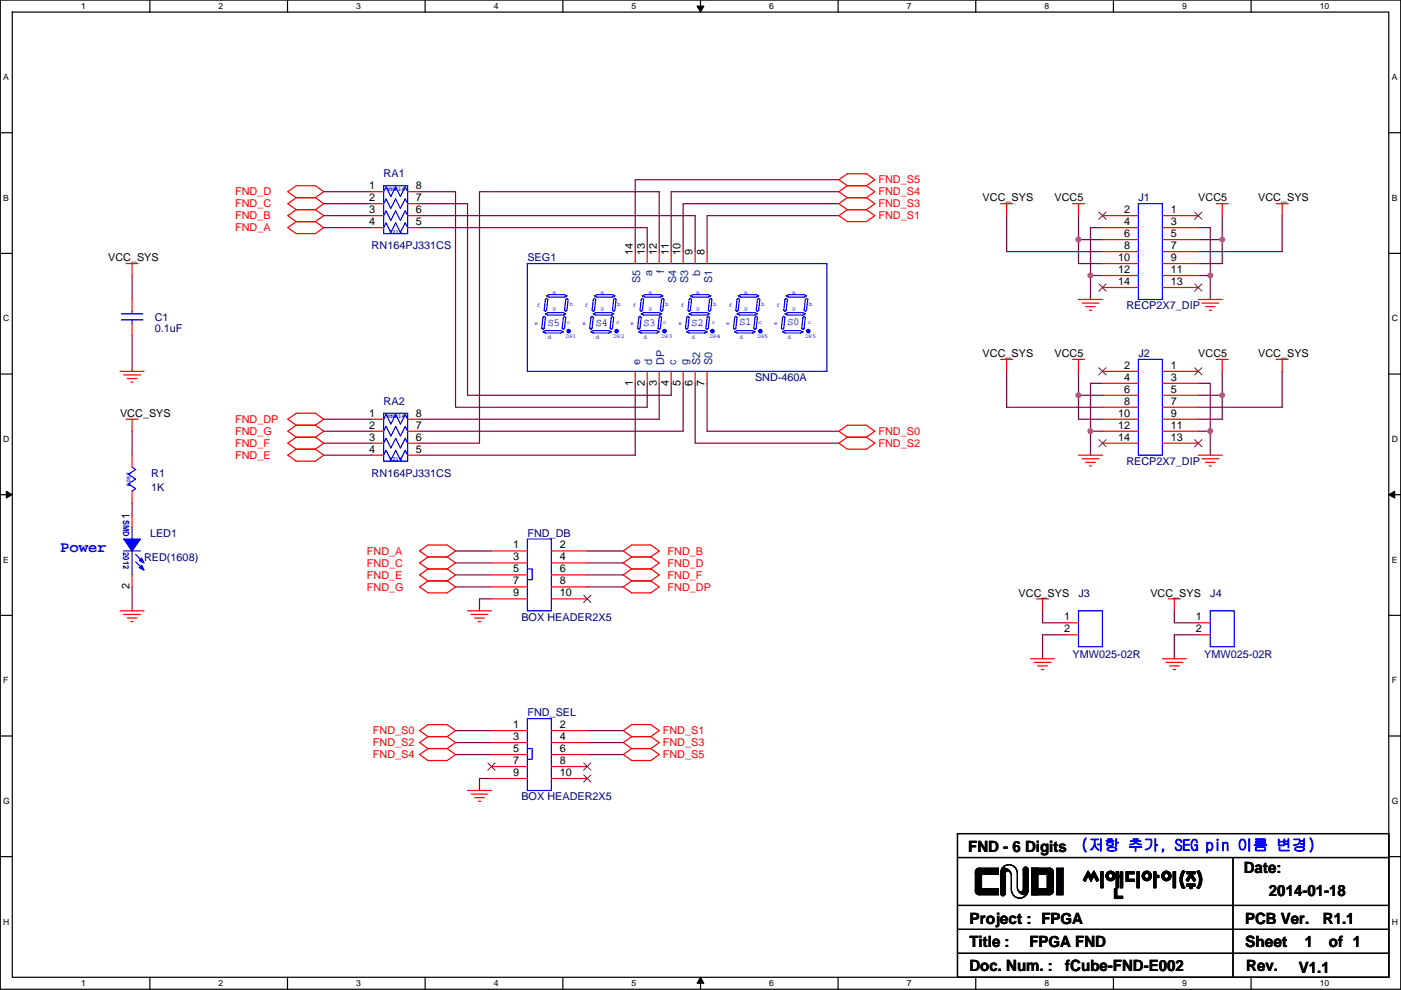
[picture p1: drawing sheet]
<svg xmlns="http://www.w3.org/2000/svg" width="297mm" height="210mm" viewBox="0 0 297 210" stroke-linecap="round" stroke-linejoin="round" font-family="sans-serif">
<path d="M.1 0h296.9v209.8h-296.9zM2.6 2.6h291.8v204.7h-291.8z" fill="none" stroke="#000" stroke-width=".25"/>
<g fill="#fff">
<path d="M17.2 .3h1v2h-1z"/>
<path d="M17.2 207.5h1v2.1h-1z"/>
</g>
<path d="M31.8 0v2.6M31.8 207.3v2.5" fill="none" stroke="#000" stroke-width=".25"/>
<g fill="#fff">
<path d="M46.4 .3h.9v2h-.9z"/>
<path d="M46.4 207.5h.9v2.1h-.9z"/>
</g>
<path d="M61 0v2.6M61 207.3v2.5" fill="none" stroke="#000" stroke-width=".25"/>
<g fill="#fff">
<path d="M75.5 .3h1v2h-1z"/>
<path d="M75.5 207.5h1v2.1h-1z"/>
</g>
<path d="M90.1 0v2.6M90.1 207.3v2.5" fill="none" stroke="#000" stroke-width=".25"/>
<g fill="#fff">
<path d="M104.7 .3h1v2h-1z"/>
<path d="M104.7 207.5h1v2.1h-1z"/>
</g>
<path d="M119.3 0v2.6M119.3 207.3v2.5" fill="none" stroke="#000" stroke-width=".25"/>
<g fill="#fff">
<path d="M133.9 .3h1v2h-1z"/>
<path d="M133.9 207.5h1v2.1h-1z"/>
</g>
<path d="M148.5 0v2.6M148.5 207.3v2.5" fill="none" stroke="#000" stroke-width=".25"/>
<path d="M147.8 1.3h1.4l-.7 1.3zM148.5 207.3l.7 1.3h-1.4z" fill="#000" stroke="#000" stroke-width=".21"/>
<g fill="#fff">
<path d="M163.1 .3h1v2h-1z"/>
<path d="M163.1 207.5h1v2.1h-1z"/>
</g>
<path d="M177.7 0v2.6M177.7 207.3v2.5" fill="none" stroke="#000" stroke-width=".25"/>
<g fill="#fff">
<path d="M192.3 .3h1v2h-1z"/>
<path d="M192.3 207.5h1v2.1h-1z"/>
</g>
<path d="M206.9 0v2.6M206.9 207.3v2.5" fill="none" stroke="#000" stroke-width=".25"/>
<g fill="#fff">
<path d="M221.5 .3h1v2h-1z"/>
<path d="M221.5 207.5h1v2.1h-1z"/>
</g>
<path d="M236.1 0v2.6M236.1 207.3v2.5" fill="none" stroke="#000" stroke-width=".25"/>
<g fill="#fff">
<path d="M250.7 .3h.9v2h-.9z"/>
<path d="M250.7 207.5h.9v2.1h-.9z"/>
</g>
<path d="M265.3 0v2.6M265.3 207.3v2.5" fill="none" stroke="#000" stroke-width=".25"/>
<g fill="#fff">
<path d="M279.8 .3h2v2h-2z"/>
<path d="M279.8 207.5h2v2.1h-2z"/>
<path d="M.7 15.3h1.2v2.1h-1.2z"/>
<path d="M295.1 15.3h1.2v2.1h-1.2z"/>
<path d="M.7 40.9h1.2v2.1h-1.2z"/>
<path d="M295.1 40.9h1.2v2.1h-1.2z"/>
</g>
<path d="M.1 28.2h2.5M294.4 28.2h2.6" fill="none" stroke="#000" stroke-width=".25"/>
<g fill="#fff">
<path d="M.7 66.5h1.3v2.1h-1.3z"/>
<path d="M295.1 66.5h1.3v2.1h-1.3z"/>
</g>
<path d="M.1 53.7h2.5M294.4 53.7h2.6" fill="none" stroke="#000" stroke-width=".25"/>
<g fill="#fff">
<path d="M.7 92.1h1.3v2h-1.3z"/>
<path d="M295.1 92.1h1.3v2h-1.3z"/>
</g>
<path d="M.1 79.3h2.5M294.4 79.3h2.6" fill="none" stroke="#000" stroke-width=".25"/>
<g fill="#fff">
<path d="M.7 117.7h1.2v2h-1.2z"/>
<path d="M295.1 117.7h1.2v2h-1.2z"/>
</g>
<path d="M.1 104.9h2.5M294.4 104.9h2.6" fill="none" stroke="#000" stroke-width=".25"/>
<path d="M1.3 104.2l1.3 .7-1.3 .7zM294.4 104.9l1.3-.7v1.4z" fill="#000" stroke="#000" stroke-width=".21"/>
<g fill="#fff">
<path d="M.7 143.3h1.1v2h-1.1z"/>
<path d="M295.1 143.3h1.1v2h-1.1z"/>
</g>
<path d="M.1 130.5h2.5M294.4 130.5h2.6" fill="none" stroke="#000" stroke-width=".25"/>
<g fill="#fff">
<path d="M.7 168.9h1.4v2h-1.4z"/>
<path d="M295.1 168.9h1.4v2h-1.4z"/>
</g>
<path d="M.1 156.1h2.5M294.4 156.1h2.6" fill="none" stroke="#000" stroke-width=".25"/>
<g fill="#fff">
<path d="M.7 194.5h1.3v2h-1.3z"/>
<path d="M295.1 194.5h1.3v2h-1.3z"/>
</g>
<g fill="none" stroke="#000" stroke-width=".25">
<path d="M203 176.8h91.4v30.5h-91.4zM.1 181.7h2.5M203 192h91.4M203 197.1h91.4M203 181.9h91.4M212.2 185.2a1.77 1.77 0 0 1 1.7-1.8 1.77 1.77 0 0 1 1.8 1.8M212.4 184.2a1.55 1.55 0 0 1 2 1.5M214.1 185l-.1-.2a.49 .49 0 0 0-.5-.1 .49 .49 0 0 0-.3 .5M214.4 185.7v3M214.4 188.7a1.77 1.77 0 0 0 1.8 1.8 1.77 1.77 0 0 0 1.8-1.8M215.7 185.2v3a1.5 1.5 0 0 0 2 1.5M217 188.7a.5 .5 0 0 1-.4 .5 .5 .5 0 0 1-.6-.2"/>
<path d="M261.4 181.9v25.4M294.4 181.7h2.6M203 202.2h91.4"/>
</g>
<g fill="none" stroke="#800040" stroke-width=".25">
<path d="M177.9 38.1h-43.2v15.3M28 58.4v5.1M68.6 40.7h10.2M68.6 45.7h10.2M68.6 48.3h10.2M68.6 43.2h10.2M89 40.7h7.6v45.7h40.6v-5.1M89 45.7h58.4v7.7M89 48.3h48.2v5.1M89 43.2h10.1v40.6h43.2v-2.5M139.8 53.4v-12.7h-38.1v53.3h-12.7M177.9 40.7h-35.6v12.7"/>
<path d="M177.9 43.2h-33.1v10.2M177.9 45.7h-28v7.7M213.4 45.7v7.7h20.3M228.7 45.7v5.1h5M228.7 50.8v5.1h5M231.2 58.4v5.1M231.2 58.4h2.5M233.7 48.3h-2.5v10.1M254.1 48.3h2.5v10.1M254.1 58.4h2.5M254.1 50.8h5M256.6 58.4v5.1"/>
<path d="M259.1 50.8v5.1h-5M259.1 45.7v5.1M271.8 45.7v7.7h-17.7M28 71.1v7.7M213.4 78.8v7.6h20.3M228.7 78.8v5M259.1 78.8v5M271.8 78.8v7.6h-17.7M28 91.5v5M68.6 94h10.2M68.6 88.9h10.2M68.6 96.5h10.2"/>
<path d="M68.6 91.5h10.2M134.7 81.3v15.2h-45.7M139.8 81.3v7.6h-50.8M144.8 81.3v10.2h-55.8M147.4 81.3v12.7h30.5M149.9 81.3v10.2h28M228.7 83.8v5.1h5M228.7 83.8h5M231.2 91.5v5M233.7 81.3h-2.5v10.2h2.5M254.1 81.3h2.5v10.2M254.1 83.8h5v5.1h-5"/>
<path d="M254.1 91.5h2.5v5M28 106.7v2.5M96.6 116.9h7.6M96.6 119.4h7.6M124.5 116.9h7.6M124.5 119.4h7.6M28 124.5v5.1M96.6 121.9h7.6M96.6 124.5h7.6M104.2 127h-2.5v2.6M124.5 121.9h7.6M124.5 124.5h7.6"/>
<path d="M221 129.6v2.5h5.1M226.1 134.6h-5.1v5.1M249 129.6v2.5h5.1M254.1 134.6h-5.1v5.1M96.6 155h7.6M96.6 157.5h7.6M124.5 157.5h7.6M124.5 155h7.6M96.6 160h7.6M104.2 165.1h-2.5v2.6M124.5 160h7.6"/>
</g>
<g fill="#f0f" stroke="#f0f" stroke-width=".25">
<circle cx="231.2" cy="58.4" r=".5"/>
<circle cx="256.6" cy="58.4" r=".5"/>
<circle cx="259.1" cy="50.8" r=".5"/>
<circle cx="228.6" cy="50.8" r=".5"/>
<circle cx="256.6" cy="91.4" r=".5"/>
<circle cx="231.2" cy="91.4" r=".5"/>
<circle cx="259.1" cy="83.8" r=".5"/>
<circle cx="228.6" cy="83.8" r=".5"/>
</g>
<g fill="none" stroke="#f00" stroke-width=".25">
<path d="M177.9 38.1l1.7-1.2h4.1l1.8 1.2-1.8 1.3h-4.1zM183.7 39.4h-4.1l-1.7 1.3 1.7 1.2h4.1M183.7 39.4l1.8 1.3-1.8 1.2M26.7 55.9h2.6M28 55.9v2.5M62.8 41.9h4.1M62.8 41.9l-1.8-1.2 1.8-1.3h4.1l1.7 1.3-1.7 1.2M62.8 47l-1.8 1.3 1.8 1.3h4.1l1.7-1.3-1.7-1.3M62.8 41.9l-1.8 1.3 1.8 1.3M62.8 44.5h4.1M62.8 47h4.1M62.8 44.5l-1.8 1.2 1.8 1.3"/>
<path d="M66.9 41.9l1.7 1.3-1.7 1.3M66.9 44.5l1.7 1.2-1.7 1.3M78.8 40.7h2.5M78.8 43.2h2.5M78.8 45.7h2.5M78.8 48.3h2.5M86.4 48.3h2.6M86.4 45.7h2.6M86.4 43.2h2.6M86.4 40.7h2.6M134.7 53.4v2.5M137.2 53.4v2.5"/>
<path d="M139.8 53.4v2.5M142.3 53.4v2.5M144.8 53.4v2.5M147.4 53.4v2.5M149.9 53.4v2.5M177.9 45.7l1.7-1.2h4.1l1.8 1.2-1.8 1.3h-4.1zM183.7 41.9h-4.1l-1.7 1.3 1.7 1.3h4.1M183.7 41.9l1.8 1.3-1.8 1.3M212.2 43.2h2.5M213.4 43.2v2.5M227.4 43.2h2.5M228.7 43.2v2.5"/>
<path d="M233.7 45.7h7.7M233.7 48.3h7.7M233.7 50.8h7.7M233.7 53.4h7.7M233.7 55.9h7.7M233.7 58.4h7.7M246.4 45.7h7.7M246.4 48.3h7.7M246.4 50.8h7.7M246.4 53.4h7.7M246.4 55.9h7.7M246.4 58.4h7.7"/>
<path d="M257.9 43.2h2.5M259.1 43.2v2.5M270.6 43.2h2.5M271.8 43.2v2.5M25.5 78.8h5M26.2 79.5h3.6M28 63.5v2.6M28 68.6v2.5M134.7 78.8v2.5M137.2 78.8v2.5M139.8 78.8v2.5M142.3 78.8v2.5"/>
<path d="M144.8 78.8v2.5M147.4 78.8v2.5M149.9 78.8v2.5M212.2 76.2h2.5M213.4 76.2v2.6M227.4 76.2h2.5M228.7 63.5h5M228.7 76.2v2.6M229.4 64.3h3.6M230.2 65h2M230.9 65.8h.6M233.7 78.8h7.7"/>
<path d="M233.7 61h7.7M246.4 78.8h7.7M246.4 61h7.7M254.1 63.5h5M254.8 64.3h3.6M255.6 65h2M256.3 65.8h.6M257.9 76.2h2.5M259.1 76.2v2.6M270.6 76.2h2.5M271.8 76.2v2.6M26.7 88.9h2.6"/>
<path d="M27 80.3h2M27.7 81h.6M28 88.9v2.6M28 96.5v2.6M62.8 95.3h4.1M62.8 92.7h4.1M62.8 90.2h4.1M62.8 95.3l-1.8 1.2 1.8 1.3h4.1l1.7-1.3-1.7-1.2M62.8 92.7l-1.8 1.3 1.8 1.3M62.8 90.2l-1.8-1.3 1.8-1.2h4.1l1.7 1.2-1.7 1.3M62.8 90.2l-1.8 1.3 1.8 1.2M66.9 92.7l1.7 1.3-1.7 1.3"/>
<path d="M66.9 90.2l1.7 1.3-1.7 1.2M78.8 88.9h2.5M78.8 91.5h2.5M78.8 94h2.5M78.8 96.5h2.5M86.4 96.5h2.6M86.4 94h2.6M86.4 91.5h2.6M86.4 88.9h2.6M177.9 91.5l1.7-1.3h4.1l1.8 1.3-1.8 1.2h-4.1zM177.9 94l1.7-1.3h4.1l1.8 1.3-1.8 1.3h-4.1zM228.7 96.5h5"/>
<path d="M229.4 97.3h3.6M230.2 98.1h2M230.9 98.8h.6M233.7 81.3h7.7M233.7 83.8h7.7M233.7 86.4h7.7M233.7 88.9h7.7M233.7 91.5h7.7M233.7 94h7.7M246.4 81.3h7.7M246.4 83.8h7.7M246.4 86.4h7.7"/>
<path d="M246.4 88.9h7.7M246.4 91.5h7.7M246.4 94h7.7M254.1 96.5h5M254.8 97.3h3.6M255.6 98.1h2M256.3 98.8h.6M28 104.2v2.5M28 109.2v2.6M90.7 118.1h4.1M90.7 118.1l-1.7-1.2 1.7-1.3h4.1l1.8 1.3-1.8 1.2M90.7 118.1l-1.7 1.3 1.7 1.3"/>
<path d="M94.8 118.1l1.8 1.3-1.8 1.3M104.2 116.9h7.6M104.2 119.4h7.6M116.9 116.9h7.6M116.9 119.4h7.6M133.9 118.1h4.1M133.9 118.1l-1.8-1.2 1.8-1.3h4.1l1.8 1.3-1.8 1.2M133.9 118.1l-1.8 1.3 1.8 1.3M138 118.1l1.8 1.3-1.8 1.3M25.5 129.6h5M26.2 130.3h3.6M27 131.1h2"/>
<path d="M27.7 131.8h.6M28 121.9v2.6M90.7 120.7h4.1M90.7 123.2h4.1M90.7 120.7l-1.7 1.2 1.7 1.3M90.7 123.2l-1.7 1.3 1.7 1.3h4.1l1.8-1.3-1.8-1.3M94.8 120.7l1.8 1.2-1.8 1.3M99.1 129.6h5.1M99.9 130.3h3.5M100.6 131.1h2.1M101.4 131.8h.5M104.2 121.9h7.6"/>
<path d="M104.2 124.5h7.6M104.2 127h7.6M116.9 121.9h7.6M116.9 124.5h7.6M116.9 127h7.6M133.9 120.7h4.1M133.9 123.2h4.1M133.9 120.7l-1.8 1.2 1.8 1.3M133.9 123.2l-1.8 1.3 1.8 1.3h4.1l1.8-1.3-1.8-1.3M138 120.7l1.8 1.2-1.8 1.3M218.5 139.7h5.1M219.8 127h2.5"/>
<path d="M221 127v2.6M226.1 132.1h2.6M226.1 134.6h2.6M246.4 139.7h5.1M247.7 127h2.5M249 127v2.6M254.1 132.1h2.5M254.1 134.6h2.5M89 155l1.7-1.3h4.1l1.8 1.3-1.8 1.2h-4.1zM90.7 156.2h4.1l1.8 1.3-1.8 1.3h-4.1M90.7 156.2l-1.7 1.3 1.7 1.3M104.2 155h7.6"/>
<path d="M104.2 157.5h7.6M116.9 155h7.6M116.9 157.5h7.6M132.1 155l1.8-1.3h4.1l1.8 1.3-1.8 1.2h-4.1zM138 156.2h-4.1l-1.8 1.3 1.8 1.3h4.1M138 156.2l1.8 1.3-1.8 1.3M219.3 140.5h3.5M220 141.2h2.1M220.8 142h.5M247.2 140.5h3.6M248 141.2h2M248.7 142h.5"/>
<path d="M89 160l1.7-1.2h4.1l1.8 1.2-1.8 1.3h-4.1zM99.1 167.7h5.1M99.9 168.4h3.5M100.6 169.2h2.1M101.4 169.9h.5M104.2 160h7.6M104.2 162.6h7.6M104.2 165.1h7.6M116.9 160h7.6M116.9 162.6h7.6M116.9 165.1h7.6M132.1 160l1.8-1.2h4.1l1.8 1.2-1.8 1.3h-4.1z"/>
</g>
<g fill="#000" stroke="#000" stroke-width=".25">
<path d="M206.8 184.9v4.1h1.3v-4.1z" fill-rule="evenodd"/>
<path d="M206.8 184.9v4.1h1.3v-4.1z" fill-rule="evenodd"/>
<path d="M206.8 184.9v4.1h1.3v-4.1z" fill-rule="evenodd"/>
<path d="M207.6 184.2v1.2h4v-1.2z" fill-rule="evenodd"/>
<path d="M207.6 188.5v1.3h4v-1.3z" fill-rule="evenodd"/>
<path d="M207.6 184.2v1.2h4v-1.2z" fill-rule="evenodd"/>
<path d="M207.6 188.5v1.3h4v-1.3z" fill-rule="evenodd"/>
<path d="M207.6 184.2v1.2h4v-1.2z" fill-rule="evenodd"/>
<path d="M207.6 188.5v1.3h4v-1.3z" fill-rule="evenodd"/>
<path d="M212.2 185h.1v.1h-.1z" fill-rule="evenodd"/>
<path d="M212.2 184.7h.1v.2h-.1z" fill-rule="evenodd"/>
<path d="M212.2 185h.1v.1h-.1z" fill-rule="evenodd"/>
<path d="M212.2 184.7h.1v.2h-.1z" fill-rule="evenodd"/>
<path d="M212.2 185h.1v.1h-.1z" fill-rule="evenodd"/>
<path d="M212.2 184.7h.1v.2h-.1z" fill-rule="evenodd"/>
<path d="M212.4 185h.2v.1h-.2z" fill-rule="evenodd"/>
<path d="M212.4 184.7h.2v.2h-.2z" fill-rule="evenodd"/>
<path d="M212.4 184.5h.2v.1h-.2z" fill-rule="evenodd"/>
<path d="M212.4 184.2h.2v.2h-.2z" fill-rule="evenodd"/>
<path d="M212.4 185h.2v.1h-.2z" fill-rule="evenodd"/>
<path d="M212.4 184.7h.2v.2h-.2z" fill-rule="evenodd"/>
<path d="M212.4 184.5h.2v.1h-.2z" fill-rule="evenodd"/>
<path d="M212.4 184.2h.2v.2h-.2z" fill-rule="evenodd"/>
<path d="M212.4 185h.2v.1h-.2z" fill-rule="evenodd"/>
<path d="M212.4 184.7h.2v.2h-.2z" fill-rule="evenodd"/>
<path d="M212.4 184.5h.2v.1h-.2z" fill-rule="evenodd"/>
<path d="M212.4 184.2h.2v.2h-.2z" fill-rule="evenodd"/>
<path d="M212.7 185h.2v.1h-.2z" fill-rule="evenodd"/>
<path d="M212.7 184.7h.2v.2h-.2z" fill-rule="evenodd"/>
<path d="M212.7 184.5h.2v.1h-.2z" fill-rule="evenodd"/>
<path d="M212.7 184.2h.2v.2h-.2z" fill-rule="evenodd"/>
<path d="M212.7 185h.2v.1h-.2z" fill-rule="evenodd"/>
<path d="M212.7 184.7h.2v.2h-.2z" fill-rule="evenodd"/>
<path d="M212.7 184.5h.2v.1h-.2z" fill-rule="evenodd"/>
<path d="M212.7 184.2h.2v.2h-.2z" fill-rule="evenodd"/>
<path d="M212.7 185h.2v.1h-.2z" fill-rule="evenodd"/>
<path d="M212.7 184.7h.2v.2h-.2z" fill-rule="evenodd"/>
<path d="M212.7 184.5h.2v.1h-.2z" fill-rule="evenodd"/>
<path d="M212.7 184.2h.2v.2h-.2z" fill-rule="evenodd"/>
<path d="M212.9 185h.2v.1h-.2z" fill-rule="evenodd"/>
<path d="M212.9 184.7h.2v.2h-.2z" fill-rule="evenodd"/>
<path d="M212.9 184.5h.2v.1h-.2z" fill-rule="evenodd"/>
<path d="M212.9 184.2h.2v.2h-.2z" fill-rule="evenodd"/>
<path d="M212.9 185h.2v.1h-.2z" fill-rule="evenodd"/>
<path d="M212.9 184.7h.2v.2h-.2z" fill-rule="evenodd"/>
<path d="M212.9 184.5h.2v.1h-.2z" fill-rule="evenodd"/>
<path d="M212.9 184.2h.2v.2h-.2z" fill-rule="evenodd"/>
<path d="M212.9 185h.2v.1h-.2z" fill-rule="evenodd"/>
<path d="M212.9 184.7h.2v.2h-.2z" fill-rule="evenodd"/>
<path d="M212.9 184.5h.2v.1h-.2z" fill-rule="evenodd"/>
<path d="M212.9 184.2h.2v.2h-.2z" fill-rule="evenodd"/>
<path d="M212.1 185.2v4.3h1.1v-4.3z" fill-rule="evenodd"/>
<path d="M212.1 185.2v4.3h1.1v-4.3z" fill-rule="evenodd"/>
<path d="M212.1 185.2v4.3h1.1v-4.3z" fill-rule="evenodd"/>
<path d="M213.2 184.5h.2v.1h-.2z" fill-rule="evenodd"/>
<path d="M213.2 184.5h.2v.1h-.2z" fill-rule="evenodd"/>
<path d="M213.2 184.5h.2v.1h-.2z" fill-rule="evenodd"/>
<path d="M213.4 184.5h.2v.1h-.2z" fill-rule="evenodd"/>
<path d="M213.4 184.5h.2v.1h-.2z" fill-rule="evenodd"/>
<path d="M213.4 184.5h.2v.1h-.2z" fill-rule="evenodd"/>
<path d="M216.5 189.3h.2v.1h-.2z" fill-rule="evenodd"/>
<path d="M216.5 189.3h.2v.1h-.2z" fill-rule="evenodd"/>
<path d="M216.5 189.3h.2v.1h-.2z" fill-rule="evenodd"/>
<path d="M216.8 189.3h.1v.1h-.1z" fill-rule="evenodd"/>
<path d="M216.8 189.3h.1v.1h-.1z" fill-rule="evenodd"/>
<path d="M216.8 189.3h.1v.1h-.1z" fill-rule="evenodd"/>
<path d="M217 189.3h.2v.1h-.2z" fill-rule="evenodd"/>
<path d="M217 189h.2v.2h-.2z" fill-rule="evenodd"/>
<path d="M217 188.8h.2v.1h-.2z" fill-rule="evenodd"/>
<path d="M217 189.5h.2v.2h-.2z" fill-rule="evenodd"/>
<path d="M217 189.3h.2v.1h-.2z" fill-rule="evenodd"/>
<path d="M217 189h.2v.2h-.2z" fill-rule="evenodd"/>
<path d="M217 188.8h.2v.1h-.2z" fill-rule="evenodd"/>
<path d="M217 189.5h.2v.2h-.2z" fill-rule="evenodd"/>
<path d="M217 189.3h.2v.1h-.2z" fill-rule="evenodd"/>
<path d="M217 189h.2v.2h-.2z" fill-rule="evenodd"/>
<path d="M217 188.8h.2v.1h-.2z" fill-rule="evenodd"/>
<path d="M217 189.5h.2v.2h-.2z" fill-rule="evenodd"/>
<path d="M217.3 189.3h.1v.1h-.1z" fill-rule="evenodd"/>
<path d="M217.3 189h.1v.2h-.1z" fill-rule="evenodd"/>
<path d="M217.3 188.8h.1v.1h-.1z" fill-rule="evenodd"/>
<path d="M217.3 189.5h.1v.2h-.1z" fill-rule="evenodd"/>
<path d="M217.3 189.3h.1v.1h-.1z" fill-rule="evenodd"/>
<path d="M217.3 189h.1v.2h-.1z" fill-rule="evenodd"/>
<path d="M217.3 188.8h.1v.1h-.1z" fill-rule="evenodd"/>
<path d="M217.3 189.5h.1v.2h-.1z" fill-rule="evenodd"/>
<path d="M217.3 189.3h.1v.1h-.1z" fill-rule="evenodd"/>
<path d="M217.3 189h.1v.2h-.1z" fill-rule="evenodd"/>
<path d="M217.3 188.8h.1v.1h-.1z" fill-rule="evenodd"/>
<path d="M217.3 189.5h.1v.2h-.1z" fill-rule="evenodd"/>
<path d="M217.5 189.3h.2v.1h-.2z" fill-rule="evenodd"/>
<path d="M217.5 189h.2v.2h-.2z" fill-rule="evenodd"/>
<path d="M217.5 188.8h.2v.1h-.2z" fill-rule="evenodd"/>
<path d="M217.5 189.5h.2v.2h-.2z" fill-rule="evenodd"/>
<path d="M217.5 189.3h.2v.1h-.2z" fill-rule="evenodd"/>
<path d="M217.5 189h.2v.2h-.2z" fill-rule="evenodd"/>
<path d="M217.5 188.8h.2v.1h-.2z" fill-rule="evenodd"/>
<path d="M217.5 189.5h.2v.2h-.2z" fill-rule="evenodd"/>
<path d="M217.5 189.3h.2v.1h-.2z" fill-rule="evenodd"/>
<path d="M217.5 189h.2v.2h-.2z" fill-rule="evenodd"/>
<path d="M217.5 188.8h.2v.1h-.2z" fill-rule="evenodd"/>
<path d="M217.5 189.5h.2v.2h-.2z" fill-rule="evenodd"/>
<path d="M217.8 188.8h.1v.1h-.1z" fill-rule="evenodd"/>
<path d="M217.8 189h.1v.2h-.1z" fill-rule="evenodd"/>
<path d="M217.8 188.8h.1v.1h-.1z" fill-rule="evenodd"/>
<path d="M217.8 189h.1v.2h-.1z" fill-rule="evenodd"/>
<path d="M217.8 188.8h.1v.1h-.1z" fill-rule="evenodd"/>
<path d="M217.8 189h.1v.2h-.1z" fill-rule="evenodd"/>
<path d="M217 184.4v4.3h1v-4.3z" fill-rule="evenodd"/>
<path d="M217 184.4v4.3h1v-4.3z" fill-rule="evenodd"/>
<path d="M217 184.4v4.3h1v-4.3z" fill-rule="evenodd"/>
<path d="M218.8 184.2v5.6h1.2v-5.6z" fill-rule="evenodd"/>
<path d="M218.8 184.2v5.6h1.2v-5.6z" fill-rule="evenodd"/>
<path d="M218.8 184.2v5.6h1.2v-5.6z" fill-rule="evenodd"/>
<path d="M218.8 184.2v1.2h3.8v-1.2z" fill-rule="evenodd"/>
<path d="M218.8 188.5v1.3h3.8v-1.3z" fill-rule="evenodd"/>
<path d="M218.8 184.2v1.2h3.8v-1.2z" fill-rule="evenodd"/>
<path d="M218.8 188.5v1.3h3.8v-1.3z" fill-rule="evenodd"/>
<path d="M218.8 184.2v1.2h3.8v-1.2z" fill-rule="evenodd"/>
<path d="M218.8 188.5v1.3h3.8v-1.3z" fill-rule="evenodd"/>
<path d="M222.1 184.9v4.1h1.2v-4.1z" fill-rule="evenodd"/>
<path d="M222.1 184.9v4.1h1.2v-4.1z" fill-rule="evenodd"/>
<path d="M222.1 184.9v4.1h1.2v-4.1z" fill-rule="evenodd"/>
<path d="M224.1 184.2v5.6h1.3v-5.6z" fill-rule="evenodd"/>
<path d="M224.1 184.2v5.6h1.3v-5.6z" fill-rule="evenodd"/>
<path d="M224.1 184.2v5.6h1.3v-5.6z" fill-rule="evenodd"/>
<circle cx="207.6" cy="189" r=".76"/>
<circle cx="207.6" cy="184.9" r=".76"/>
<circle cx="212.6" cy="189.5" r=".5"/>
<circle cx="217.5" cy="184.4" r=".5"/>
<circle cx="222.5" cy="189" r=".76"/>
<circle cx="222.5" cy="184.9" r=".76"/>
</g>
<g fill="none" stroke="#00f" stroke-width=".25">
<path d="M81.3 39.4h5.1v10.2h-5.1zM81.3 40.7l.5-1.1 1.1 2.1 1-2.1 1 2.1 1-2.1 .5 1.1M81.3 43.2l.5-1 1.1 2 1-2 1 2 1-2 .5 1M81.3 45.7l.5-1 1.1 2.1 1-2.1 1 2.1 1-2.1 .5 1M81.3 48.3l.5-1 1.1 2 1-2 1 2 1-2 .5 1M111.8 55.9h63.5v22.9h-63.5zM241.4 43.2h5v20.3h-5zM241.4 48.3h.1M25.7 67.8h4.6M25.7 66.6h4.6M28 66.1v.5M28 67.8v.8"/>
<path d="M115.1 67.3l.3-.2 .2 .2-.2 2.3-.3 .3-.2-.3zM115.1 70.4l.5-.3h3.3l.5 .3-.5 .2h-3.3zM115.6 63.5l.3-.2 .2 .2-.2 2.3-.3 .3-.2-.3zM115.6 66.6l.5-.3h3.3l.5 .3-.5 .2h-3.3zM115.9 62.8l.5-.3h3.3l.5 .3-.5 .2h-3.3zM119.4 67.3l.3-.2 .2 .2-.2 2.3-.3 .3-.2-.3zM120.2 63.3l.3 .2-.3 2.3-.3 .3-.2-.3 .2-2.3zM125.3 70.4l.5-.3h3.3l.5 .3-.5 .2h-3.3zM125.3 67.3l.2-.2 .3 .2-.3 2.3-.2 .3-.3-.3zM125.8 63.5l.2-.2 .3 .2-.3 2.3-.2 .3-.3-.3zM125.8 66.6l.5-.3h3.3l.5 .3-.5 .2h-3.3zM126 62.8l.6-.3h3.3l.5 .3-.5 .2h-3.3z"/>
<path d="M129.9 67.1l.2 .2-.2 2.3-.3 .3-.3-.3 .3-2.3zM130.1 63.5l.3-.2 .2 .2-.2 2.3-.3 .3-.2-.3zM135.4 70.4l.6-.3h3.3l.5 .3-.5 .2h-3.3zM135.4 67.3l.3-.2 .3 .2-.3 2.3-.3 .3-.2-.3zM136 63.5l.2-.2 .3 .2-.3 2.3-.2 .3-.3-.3zM136 66.6l.5-.3h3.3l.5 .3-.5 .2h-3.3zM136.2 62.8l.5-.3h3.3l.5 .3-.5 .2h-3.3zM140 67.1l.3 .2-.3 2.3-.2 .3-.3-.3 .3-2.3zM140.3 63.5l.2-.2 .3 .2-.3 2.3-.2 .3-.3-.3zM145.6 70.4l.5-.3h3.3l.5 .3-.5 .2h-3.3zM145.9 67.1l.2 .2-.2 2.3-.3 .3-.3-.3 .3-2.3zM146.1 66.6l.5-.3h3.3l.5 .3-.5 .2h-3.3z"/>
<path d="M146.1 63.5l.3-.2 .2 .2-.2 2.3-.3 .3-.2-.3zM146.4 62.8l.5-.3h3.3l.5 .3-.5 .2h-3.3zM150.2 67.1l.2 .2-.2 2.3-.3 .3-.2-.3 .2-2.3zM150.4 63.5l.3-.2 .2 .2-.2 2.3-.3 .3-.2-.3zM155.8 70.4l.5-.3h3.3l.5 .3-.5 .2h-3.3zM155.8 67.3l.2-.2 .3 .2-.3 2.3-.2 .3-.3-.3zM156.3 66.6l.5-.3h3.3l.5 .3-.5 .2h-3.3zM156.3 63.5l.2-.2 .3 .2-.3 2.3-.2 .3-.3-.3zM156.5 62.8l.5-.3h3.3l.5 .3-.5 .2h-3.3zM160.3 67.1l.3 .2-.3 2.3-.2 .3-.3-.3 .3-2.3zM160.6 63.5l.2-.2 .3 .2-.3 2.3-.2 .3-.3-.3zM165.9 70.4l.5-.3h3.3l.5 .3-.5 .2h-3.3z"/>
<path d="M165.9 67.3l.3-.2 .2 .2-.2 2.3-.3 .3-.2-.3zM166.4 63.5l.3-.2 .2 .2-.2 2.3-.3 .3-.2-.3zM166.4 66.6l.5-.3h3.3l.5 .3-.5 .2h-3.3zM166.7 62.8l.5-.3h3.3l.5 .3-.5 .2h-3.3zM170.2 67.3l.3-.2 .2 .2-.2 2.3-.3 .3-.2-.3zM171 63.3l.3 .2-.3 2.3-.3 .3-.2-.3 .2-2.3zM241.4 76.2h5v20.3h-5zM28 99.1l.8 .5-1.6 1 1.6 1-1.6 1 1.6 1.1-.8 .5M81.3 87.7h5.1v10.1h-5.1zM81.3 88.9l.5-1 1.1 2 1-2 1 2 1-2 .5 1M81.3 91.5l.5-1.1 1.1 2.1 1-2.1 1 2.1 1-2.1 .5 1.1M81.3 94l.5-1 1.1 2 1-2 1 2 1-2 .5 1"/>
<path d="M81.3 96.5l.5-1 1.1 2.1 1-2.1 1 2.1 1-2.1 .5 1M241.4 81.3h.1M26.2 116.9h3.6M28 111.8v2.5M28 116.9v5M28.8 117.6l1.5 1.5M28.8 119.1l1.5 1.6M111.8 114.3h5.1v15.3h-5.1zM111.8 119.4h.1M111.8 120.7h1v2.3h-1M228.7 129.6h5v7.6h-5zM256.6 129.6h5.1v7.6h-5.1z"/>
<path d="M111.8 152.4h5.1v15.3h-5.1zM111.8 157.5h.1M111.8 158.8h1v2.3h-1"/>
</g>
<g fill="none" stroke="#804000" stroke-width=".21">
<path d="M233 45l1.5 1.5M234.5 45l-1.5 1.5M253.3 45l1.5 1.5M254.8 45l-1.5 1.5M233 78l1.5 1.5M233 60.2l1.5 1.6M234.5 78l-1.5 1.5M234.5 60.2l-1.5 1.6M253.3 78l1.5 1.5M253.3 60.2l1.5 1.6M254.8 78l-1.5 1.5M254.8 60.2l-1.5 1.6"/>
<path d="M233 93.2l1.5 1.6M234.5 93.2l-1.5 1.6M253.3 93.2l1.5 1.6M254.8 93.2l-1.5 1.6M123.8 126.3l1.5 1.5M125.3 126.3l-1.6 1.5M103.4 161.8l1.6 1.6M105 161.8l-1.6 1.6M123.8 161.8l1.5 1.6M123.8 164.4l1.5 1.5M125.3 161.8l-1.6 1.6M125.3 164.4l-1.6 1.5"/>
</g>
<g fill="#00f" stroke="#00f" stroke-width=".25">
<path d="M26.2 114.3h3.6l-1.8 2.6z" fill-rule="evenodd"/>
<path d="M30 119.9l.5 1-1-.5z" fill-rule="evenodd"/>
<path d="M30 118.4l.5 1-1-.5z" fill-rule="evenodd"/>
<circle cx="120.6" cy="70.2" r=".38"/>
<circle cx="130.7" cy="70.2" r=".38"/>
<circle cx="151" cy="70.2" r=".38"/>
<circle cx="140.9" cy="70.2" r=".38"/>
<circle cx="171.4" cy="70.2" r=".38"/>
<circle cx="161.2" cy="70.2" r=".38"/>
</g>
<text font-size="6.1" x="229.7" y="189.9">씨앤디아이(주)</text>
<g font-size="3.3" fill="#00f">
<text x="12.8" y="117.1">Power</text>
<text x="229.2" y="180.4">(저항 추가, SEG pin 이름 변경)</text>
</g>
<g font-size="3.3">
<text x="205.3" y="180.6">FND - 6 Digits</text>
<text x="263.7" y="185.2">Date:</text>
<text x="269" y="190">2014-01-18</text>
<text x="205.5" y="195.9">Project : FPGA</text>
<text x="264" y="195.9">PCB Ver.</text>
<text x="280.5" y="195.9">R1.1</text>
<text x="205.5" y="201">Title :</text>
<text x="218.2" y="201">FPGA FND</text>
<text x="264" y="201">Sheet</text>
<text x="276.7" y="201">1</text>
<text x="281.7" y="201">of 1</text>
<text x="205.5" y="206">Doc. Num. :</text>
<text x="225.9" y="206">fCube-FND-E002</text>
<text x="264.2" y="206">Rev.</text>
<text x="275.4" y="206.3">V1.1</text>
</g>
<g font-size="2.3" fill="#f00">
<text x="49.8" y="41.4">FND_D</text>
<text x="186.2" y="41.4">FND_S4</text>
<text x="186.2" y="38.9">FND_S5</text>
<text x="49.8" y="46.5">FND_B</text>
<text x="49.8" y="44">FND_C</text>
<text x="186.2" y="46.5">FND_S1</text>
<text x="186.2" y="44">FND_S3</text>
<text x="49.8" y="49.1">FND_A</text>
<text x="49.8" y="89.7">FND_DP</text>
<text x="49.8" y="94.8">FND_F</text>
<text x="49.8" y="92.2">FND_G</text>
<text x="186.2" y="92.2">FND_S0</text>
<text x="186.2" y="94.8">FND_S2</text>
<text x="49.8" y="97.3">FND_E</text>
<text x="77.8" y="117.6">FND_A</text>
<text x="141.5" y="117.6">FND_B</text>
<text x="77.8" y="122.7">FND_E</text>
<text x="77.8" y="125.3">FND_G</text>
<text x="77.8" y="120.2">FND_C</text>
<text x="141.5" y="122.7">FND_F</text>
<text x="141.5" y="120.2">FND_D</text>
<text x="141.5" y="125.3">FND_DP</text>
<text x="79.1" y="155.7">FND_S0</text>
<text x="140.5" y="155.7">FND_S1</text>
<text x="79.1" y="158.3">FND_S2</text>
<text x="79.1" y="160.8">FND_S4</text>
<text x="140.5" y="158.3">FND_S3</text>
<text x="140.5" y="160.8">FND_S5</text>
</g>
<g font-size="2.3">
<text x="78.3" y="40.1">1</text>
<text x="88.2" y="40.1">8</text>
<text x="78.3" y="42.7">2</text>
<text x="78.3" y="45.2">3</text>
<text x="78.3" y="47.8">4</text>
<text x="88.2" y="47.8">5</text>
<text x="88.2" y="45.2">6</text>
<text x="88.2" y="42.7">7</text>
<text x="208.3" y="42.7">VCC_SYS</text>
<text x="223.6" y="42.7">VCC5</text>
<text x="238.3" y="45.2">2</text>
<text x="238.3" y="47.8">4</text>
<text x="248.2" y="45.2">1</text>
<text x="248.2" y="47.8">3</text>
<text x="254.1" y="42.7">VCC5</text>
<text x="266.8" y="42.7">VCC_SYS</text>
<text x="238.3" y="50.3">6</text>
<text x="238.3" y="52.8">8</text>
<text x="248.2" y="50.3">5</text>
<text x="248.2" y="52.8">7</text>
<text x="22.9" y="55.4">VCC_SYS</text>
<text x="134.2" y="54.1" transform="rotate(-90 134.2 54.1)">14</text>
<text x="136.7" y="54.1" transform="rotate(-90 136.7 54.1)">13</text>
<text x="139.2" y="54.1" transform="rotate(-90 139.2 54.1)">12</text>
<text x="141.8" y="54.1" transform="rotate(-90 141.8 54.1)">11</text>
<text x="144.3" y="54.1" transform="rotate(-90 144.3 54.1)">10</text>
<text x="146.9" y="54.1" transform="rotate(-90 146.9 54.1)">9</text>
<text x="149.4" y="54.1" transform="rotate(-90 149.4 54.1)">8</text>
<text x="237" y="55.4">10</text>
<text x="237" y="57.9">12</text>
<text x="248.2" y="55.4">9</text>
<text x="248.2" y="57.9">11</text>
<text x="237" y="60.5">14</text>
<text x="248.2" y="60.5">13</text>
<text x="208.3" y="75.7">VCC_SYS</text>
<text x="223.6" y="75.7">VCC5</text>
<text x="254.1" y="75.7">VCC5</text>
<text x="266.8" y="75.7">VCC_SYS</text>
<text x="134.2" y="81.8" transform="rotate(-90 134.2 81.8)">1</text>
<text x="136.7" y="81.8" transform="rotate(-90 136.7 81.8)">2</text>
<text x="139.2" y="81.8" transform="rotate(-90 139.2 81.8)">3</text>
<text x="141.8" y="81.8" transform="rotate(-90 141.8 81.8)">4</text>
<text x="144.3" y="81.8" transform="rotate(-90 144.3 81.8)">5</text>
<text x="146.9" y="81.8" transform="rotate(-90 146.9 81.8)">6</text>
<text x="149.4" y="81.8" transform="rotate(-90 149.4 81.8)">7</text>
<text x="238.3" y="78.2">2</text>
<text x="238.3" y="80.8">4</text>
<text x="238.3" y="83.3">6</text>
<text x="248.2" y="78.2">1</text>
<text x="248.2" y="80.8">3</text>
<text x="248.2" y="83.3">5</text>
<text x="25.5" y="88.4">VCC_SYS</text>
<text x="78.3" y="88.4">1</text>
<text x="88.2" y="88.4">8</text>
<text x="237" y="88.4">10</text>
<text x="238.3" y="85.9">8</text>
<text x="248.2" y="85.9">7</text>
<text x="248.2" y="88.4">9</text>
<text x="78.3" y="90.9">2</text>
<text x="78.3" y="93.5">3</text>
<text x="88.2" y="93.5">6</text>
<text x="88.2" y="90.9">7</text>
<text x="237" y="90.9">12</text>
<text x="237" y="93.5">14</text>
<text x="248.2" y="90.9">11</text>
<text x="248.2" y="93.5">13</text>
<text x="78.3" y="96">4</text>
<text x="88.2" y="96">5</text>
<text x="27.5" y="110" transform="rotate(-90 27.5 110)">1</text>
<text x="108.8" y="116.3">1</text>
<text x="108.8" y="118.9">3</text>
<text x="118.7" y="116.3">2</text>
<text x="118.7" y="118.9">4</text>
<text x="27.5" y="125" transform="rotate(-90 27.5 125)">2</text>
<text x="108.8" y="121.4">5</text>
<text x="108.8" y="124">7</text>
<text x="118.7" y="121.4">6</text>
<text x="118.7" y="124">8</text>
<text x="108.8" y="126.5">9</text>
<text x="118.7" y="126.5">10</text>
<text x="216" y="126.5">VCC_SYS</text>
<text x="225.6" y="131.6">1</text>
<text x="243.9" y="126.5">VCC_SYS</text>
<text x="253.6" y="131.6">1</text>
<text x="225.6" y="134.1">2</text>
<text x="253.6" y="134.1">2</text>
<text x="108.8" y="154.4">1</text>
<text x="118.7" y="154.4">2</text>
<text x="108.8" y="157">3</text>
<text x="108.8" y="159.5">5</text>
<text x="118.7" y="157">4</text>
<text x="118.7" y="159.5">6</text>
<text x="108.8" y="162.1">7</text>
<text x="108.8" y="164.6">9</text>
<text x="118.7" y="162.1">8</text>
<text x="118.7" y="164.6">10</text>
</g>
<g font-size="2.3" fill="#000080">
<text x="81.3" y="37.6">RA1</text>
<text x="241.4" y="42.7">J1</text>
<text x="78.8" y="52.9">RN164PJ331CS</text>
<text x="111.8" y="55.4">SEG1</text>
<text x="238.8" y="65.6">RECP2X7_DIP</text>
<text x="32.8" y="68.1">C1</text>
<text x="32.8" y="70.4">0.1uF</text>
<text x="241.4" y="75.7">J2</text>
<text x="160.1" y="80.8">SND-460A</text>
<text x="81.3" y="85.9">RA2</text>
<text x="32.1" y="101.1">R1</text>
<text x="78.8" y="101.1">RN164PJ331CS</text>
<text x="238.8" y="98.6">RECP2X7_DIP</text>
<text x="32.1" y="104.2">1K</text>
<text x="31.8" y="113.8">LED1</text>
<text x="111.8" y="113.8">FND_DB</text>
<text x="30.5" y="118.9">RED(1608)</text>
<text x="110.6" y="131.6">BOX HEADER2X5</text>
<text x="228.7" y="126.5">J3</text>
<text x="256.6" y="126.5">J4</text>
<text x="227.4" y="139.5">YMW025-02R</text>
<text x="255.3" y="139.5">YMW025-02R</text>
<text x="111.8" y="151.9">FND_SEL</text>
<text x="110.6" y="169.7">BOX HEADER2X5</text>
</g>
<g font-size="2.3" fill="#004080">
<text x="138.3" y="58.5" transform="rotate(-90 138.3 58.5)">a</text>
<text x="140.8" y="57.8" transform="rotate(-90 140.8 57.8)">f</text>
<text x="148.4" y="58.5" transform="rotate(-90 148.4 58.5)">b</text>
<text x="135.7" y="60" transform="rotate(-90 135.7 60)">S5</text>
<text x="143.4" y="60" transform="rotate(-90 143.4 60)">S4</text>
<text x="145.9" y="60" transform="rotate(-90 145.9 60)">S3</text>
<text x="151" y="60" transform="rotate(-90 151 60)">S1</text>
<text x="135.7" y="77.5" transform="rotate(-90 135.7 77.5)">e</text>
<text x="138.3" y="77.5" transform="rotate(-90 138.3 77.5)">d</text>
<text x="140.8" y="77.5" transform="rotate(-90 140.8 77.5)">DP</text>
<text x="143.4" y="77.5" transform="rotate(-90 143.4 77.5)">c</text>
<text x="145.9" y="77.5" transform="rotate(-90 145.9 77.5)">g</text>
<text x="148.4" y="77.5" transform="rotate(-90 148.4 77.5)">S2</text>
<text x="151" y="77.5" transform="rotate(-90 151 77.5)">S0</text>
</g>
<g font-size="2.3" fill="#00f">
<text x="116.1" y="69.2">S5</text>
<text x="126.3" y="69.2">S4</text>
<text x="136.5" y="69.2">S3</text>
<text x="146.6" y="69.2">S2</text>
<text x="156.8" y="68.9">S1</text>
<text x="166.9" y="68.9">S0</text>
</g>
<g font-size="1.8">
<text x="17.2" y="1.9">1</text>
<text x="46.4" y="1.9">2</text>
<text x="75.5" y="1.9">3</text>
<text x="104.7" y="1.9">4</text>
<text x="133.9" y="1.9">5</text>
<text x="163.1" y="1.9">6</text>
<text x="192.3" y="1.9">7</text>
<text x="221.5" y="1.9">8</text>
<text x="250.7" y="1.9">9</text>
<text x="279.8" y="1.9">10</text>
<text x=".7" y="17">A</text>
<text x="295.1" y="17">A</text>
<text x=".7" y="42.6">B</text>
<text x="295.1" y="42.6">B</text>
<text x=".7" y="68.2">C</text>
<text x="295.1" y="68.2">C</text>
<text x=".7" y="93.7">D</text>
<text x="295.1" y="93.7">D</text>
<text x=".7" y="119.3">E</text>
<text x="295.1" y="119.3">E</text>
<text x=".7" y="144.9">F</text>
<text x="295.1" y="144.9">F</text>
<text x=".7" y="170.5">G</text>
<text x="295.1" y="170.5">G</text>
<text x=".7" y="196.1">H</text>
<text x="295.1" y="196.1">H</text>
<text x="17.2" y="209.2">1</text>
<text x="46.4" y="209.2">2</text>
<text x="75.5" y="209.2">3</text>
<text x="104.7" y="209.2">4</text>
<text x="133.9" y="209.2">5</text>
<text x="163.1" y="209.2">6</text>
<text x="192.3" y="209.2">7</text>
<text x="221.5" y="209.2">8</text>
<text x="250.7" y="209.2">9</text>
<text x="279.8" y="209.2">10</text>
</g>
<g font-size="1.8" fill="#00f">
<text x="26.1" y="110.3" transform="rotate(90 26.1 110.3)">SMD</text>
<text x="26.1" y="117.1" transform="rotate(90 26.1 117.1)">2012</text>
</g>
<g font-size="1.3" fill="#00f">
<text x="82.1" y="40.4">MNR14</text>
<text x="82.4" y="49.6">3216</text>
<text x="113.9" y="65.1">f</text>
<text x="117.2" y="62.3">a</text>
<text x="117.2" y="65.8">g</text>
<text x="120.7" y="64.8">b</text>
<text x="124" y="65.1">f</text>
<text x="127.3" y="62.3">a</text>
<text x="127.3" y="65.8">g</text>
<text x="130.9" y="64.8">b</text>
<text x="134.2" y="65.1">f</text>
<text x="137.5" y="65.8">g</text>
<text x="137.5" y="62.3">a</text>
<text x="141" y="64.8">b</text>
<text x="144.3" y="65.1">f</text>
<text x="147.6" y="65.8">g</text>
<text x="147.6" y="62.3">a</text>
<text x="151.2" y="64.8">b</text>
<text x="154.5" y="65.1">f</text>
<text x="157.8" y="62.3">a</text>
<text x="157.8" y="65.8">g</text>
<text x="161.4" y="64.8">b</text>
<text x="164.7" y="65.1">f</text>
<text x="168" y="62.3">a</text>
<text x="168" y="65.8">g</text>
<text x="171.5" y="64.8">b</text>
<text x="113.3" y="68.9">e</text>
<text x="116.1" y="71.9">d</text>
<text x="119.9" y="71.7">DP1</text>
<text x="120.2" y="68.6">c</text>
<text x="123.5" y="68.9">e</text>
<text x="126.3" y="71.9">d</text>
<text x="130.1" y="71.7">DP2</text>
<text x="130.6" y="68.6">c</text>
<text x="133.7" y="68.9">e</text>
<text x="136.5" y="71.9">d</text>
<text x="140.3" y="71.7">DP3</text>
<text x="140.5" y="68.6">c</text>
<text x="143.8" y="68.9">e</text>
<text x="146.6" y="71.9">d</text>
<text x="150.4" y="71.7">DP4</text>
<text x="150.9" y="68.6">c</text>
<text x="154" y="68.9">e</text>
<text x="156.8" y="71.9">d</text>
<text x="160.6" y="71.7">DP5</text>
<text x="160.8" y="68.6">c</text>
<text x="164.1" y="68.9">e</text>
<text x="166.9" y="71.9">d</text>
<text x="170.7" y="71.7">DP5</text>
<text x="171.3" y="68.6">c</text>
<text x="82.1" y="88.7">MNR14</text>
<text x="26.9" y="100.1" transform="rotate(90 26.9 100.1)">1608</text>
<text x="82.4" y="97.8">3216</text>
</g>
</svg>
